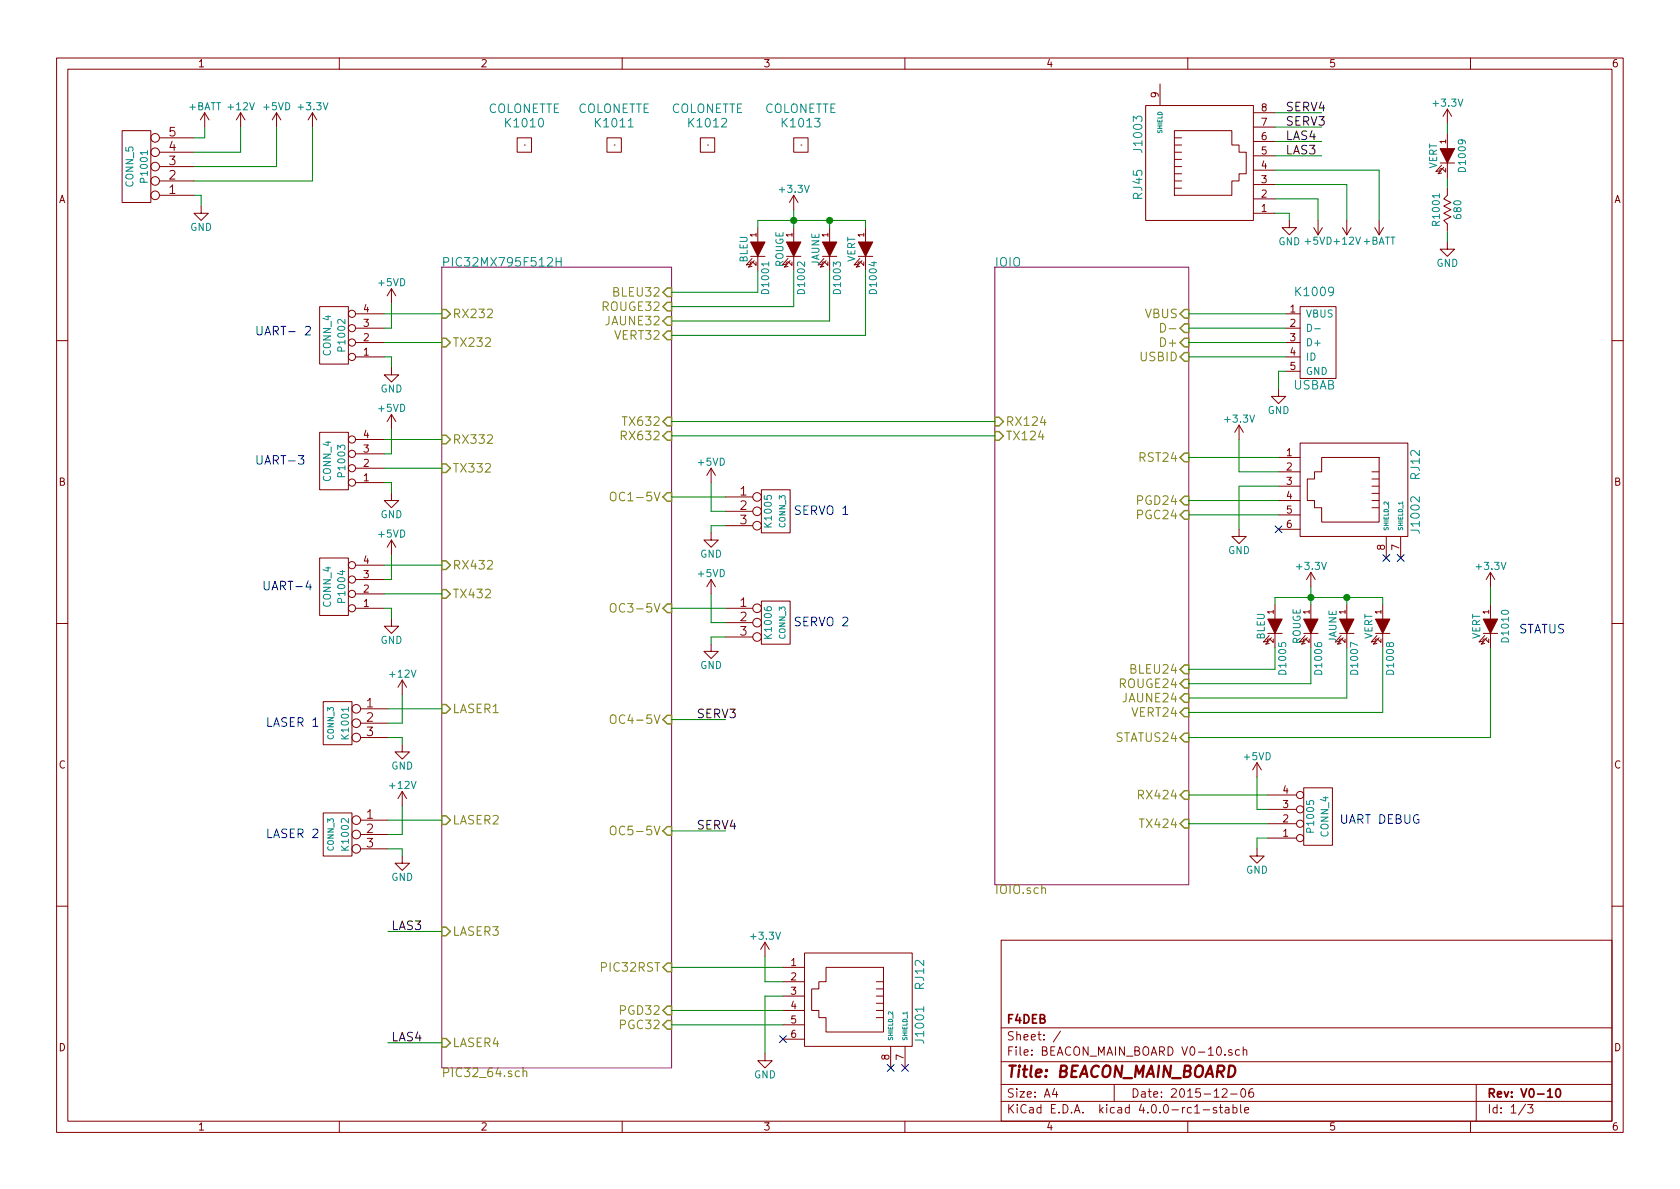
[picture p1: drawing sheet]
<svg xmlns="http://www.w3.org/2000/svg" width="297mm" height="210mm" viewBox="0 0 297 210" stroke-linecap="round" stroke-linejoin="round" font-family="sans-serif">
<g fill="none" stroke="#840000" stroke-width=".18">
<path d="M10 10.3h277v189.9h-277zM12 12.2h273v186.1h-273zM36.2 19.9l-.8 1.3M36.2 19.9v2.6M36.2 19.9l.8 1.3M42.5 19.9l-.7 1.3M42.5 19.9v2.6M42.5 19.9l.8 1.3M48.9 19.9l-.8 1.3M48.9 19.9v2.6M48.9 19.9l.8 1.3M55.2 19.9l-.7 1.3"/>
<path d="M55.2 19.9v2.6M55.2 19.9l.8 1.3M60 10.3v1.9M110 10.3v1.9M160 10.3v1.9M202.6 18.7h19v20.3h-19zM205.1 14.9v3.8M210 10.3v1.9M221.6 19.9h3.8M255.9 19.3l-.8 1.3M255.9 19.3v2.5M255.9 19.3l.8 1.3"/>
<path d="M260 10.3v1.9M21.6 23.1h5.1v12.7h-5.1zM28.2 34.5h6.1M28.2 32h6.1M28.2 29.5h6.1M28.2 26.9h6.1M28.2 24.4h6.1M35.6 36.4v1.3h1.2l-1.2 1.3-1.3-1.3h1.3M91.4 24.4h2.6v2.5h-2.6zM92.7 25.6h.1M107.3 24.4h2.6v2.5h-2.6zM108.6 25.6h.1"/>
<path d="M123.8 24.4h2.6v2.5h-2.6zM125.1 25.6h.1M140.3 24.4h2.6v2.5h-2.6zM140.3 34.5v2.6M140.3 34.5l-.7 1.3M140.3 34.5l.8 1.3M141.6 25.6h.1M207.6 33.3h1.3M207.6 32h1.3M207.6 30.7h1.3M207.6 29.5h1.3M207.6 28.2h1.3"/>
<path d="M207.6 26.9h1.3M207.6 25.6h1.3M207.6 24.4h1.3M207.6 23.1h10.2v2.5h1.3v1.3h1.2v3.8h-1.2v1.3h-1.3v2.5h-10.2zM221.6 37.7h3.8M221.6 35.2h3.8M221.6 32.6h3.8M221.6 30.1h3.8M221.6 27.6h3.8M221.6 25h3.8M221.6 22.5h3.8M228 39v1.3h1.2l-1.2 1.2-1.3-1.2h1.3"/>
<path d="M233 39v2.5M238.1 39v2.5M243.8 39v2.5M254.6 28.8h2.6M254.9 29.2l-1 1.1 .6-.1M255.9 33.3v1.2l-.6 .7 1.2 .6-1.2 .6 1.2 .7-1.2 .6 1.2 .6-1.2 .7 .6 .6v1.3M255.9 23.7v2.6M255.9 28.8v2.6M56.5 54.2h5.1v10.2h-5.1zM62.9 55.5h5M62.9 58h5M69.2 51v2.6"/>
<path d="M69.2 51l-.7 1.3M69.2 51l.8 1.3M132.7 45.3h2.6M133 45.7l-1 1.2 .6-.2M134 40.3v2.5M134 45.3v2.6M139.1 45.3h2.5M139.3 45.7l-1 1.2 .6-.2M140.3 40.3v2.5M140.3 45.3v2.6M145.4 45.3h2.6M145.7 45.7l-1 1.2 .6-.2"/>
<path d="M146.7 40.3v2.5M146.7 45.3v2.6M151.8 45.3h2.5M152 45.7l-1 1.2 .6-.2M153 40.3v2.5M153 45.3v2.6M227.3 55.5h2.6M227.3 58h2.6M229.9 54.2h6.3v12.7h-6.3zM232.3 40.3l.7 1.2M233.8 40.3l-.8 1.2M237.4 40.3l.7 1.2"/>
<path d="M238.9 40.3l-.8 1.2M243.1 40.3l.7 1.2M244.6 40.3l-.8 1.2M255.9 42.8v1.3h1.3l-1.3 1.2-1.3-1.2h1.3M10 60.2h2M56.5 76.4h5.1v10.2h-5.1zM62.9 60.6h5M62.9 63.1h5M62.9 77.7h5M69.2 65v1.3h1.3l-1.3 1.3-1.3-1.3h1.3M69.2 73.3v2.5M69.2 73.3l-.7 1.2"/>
<path d="M69.2 73.3l.8 1.2M219.1 75.2l-.8 1.2M219.1 75.2v2.5M219.1 75.2l.7 1.2M226.1 68.8v1.3h1.2l-1.2 1.3-1.3-1.3h1.3M227.3 60.6h2.6M227.3 63.1h2.6M227.3 65.7h2.6M229.9 78.4h19v16.5h-19zM285 60.2h2M56.5 98.7h5.1v10.1h-5.1zM62.9 99.9h5"/>
<path d="M62.9 85.3h5M62.9 82.8h5M62.9 80.3h5M69.2 87.2v1.3h1.3l-1.3 1.3-1.3-1.3h1.3M69.2 95.5l-.7 1.3M69.2 95.5v2.5M69.2 95.5l.8 1.3M125.7 94.2v1.3h1.3l-1.3 1.3-1.2-1.3h1.2M125.7 82.8l-.7 1.3M125.7 82.8v2.5M125.7 82.8l.8 1.3M128.3 87.9h4.8"/>
<path d="M128.3 90.4h4.8M128.3 93h4.8M134.6 86.6h5.1v7.6h-5.1zM219.1 93.6v1.3h1.2l-1.2 1.2-1.3-1.2h1.3M226.1 80.9h3.8M226.1 83.4h3.8M226.1 86h3.8M226.1 88.5h3.8M226.1 91.1h3.8M226.1 93.6h3.8M233.7 80.9h10.1v11.4h-10.1v-2.5h-1.3v-1.3h-1.3v-3.8h1.3v-1.3h1.3zM242.6 83.4h1.2"/>
<path d="M242.6 84.7h1.2M242.6 86h1.2M242.6 87.2h1.2M242.6 88.5h1.2M242.6 89.8h1.2M245.1 94.9v3.8M247.6 94.9v3.8M10 110.3h2M62.9 107.6h5M62.9 105h5M62.9 102.5h5M69.2 109.5v1.2h1.3l-1.3 1.3-1.3-1.3h1.3"/>
<path d="M125.7 113.9v1.3h1.3l-1.3 1.3-1.2-1.3h1.2M125.7 102.5v2.5M125.7 102.5l-.7 1.3M125.7 102.5l.8 1.3M128.3 107.6h4.8M128.3 110.1h4.8M128.3 112.6h4.8M134.6 106.3h5.1v7.6h-5.1zM224.2 112h2.5M224.4 112.4l-1 1.1 .6-.1M225.4 106.9v2.6M225.4 112v2.5"/>
<path d="M230.5 112h2.5M230.8 112.4l-1.1 1.1 .7-.1M231.8 101.2v2.6M231.8 106.9v2.6M231.8 112v2.5M231.8 101.2l-.8 1.3M231.8 101.2l.7 1.3M236.9 112h2.5M237.1 112.4l-1 1.1 .6-.1M238.1 106.9v2.6M238.1 112v2.5M243.2 112h2.5"/>
<path d="M243.5 112.4l-1.1 1.1 .7-.1M244.5 106.9v2.6M244.5 112v2.5M262.3 112h2.5M262.5 112.4l-1 1.1 .6-.1M263.5 101.2v2.6M263.5 106.9v2.6M263.5 112v2.5M263.5 101.2l-.7 1.3M263.5 101.2l.8 1.3M285 110.3h2M57.1 124.1h5.1v7.6h-5.1z"/>
<path d="M63.8 125.3h4.8M63.8 127.9h4.8M63.8 130.4h4.8M71.1 131.7v1.3h-1.3l1.3 1.2 1.3-1.2h-1.3M71.1 120.3l-.7 1.2M71.1 120.3v2.5M71.1 139.9v2.6M71.1 120.3l.8 1.2M71.1 139.9l-.7 1.3M71.1 139.9l.8 1.3M222.2 134.9l-.7 1.2M222.2 134.9v2.5"/>
<path d="M222.2 134.9l.8 1.2M230.5 139.3h5.1v10.2h-5.1zM57.1 143.8h5.1v7.6h-5.1zM63.8 145h4.8M63.8 147.6h4.8M63.8 150.1h4.8M71.1 151.4v1.2h-1.3l1.3 1.3 1.3-1.3h-1.3M222.2 150.1v1.3h1.3l-1.3 1.2-1.2-1.2h1.2M224.2 148.2h5M224.2 145.7h5M224.2 143.1h5M224.2 140.6h5"/>
<path d="M10 160.2h2M135.3 166.6l-.8 1.3M135.3 166.6v2.6M135.3 166.6l.7 1.3M138.4 171.1h3.8M138.4 173.6h3.8M138.4 176.1h3.8M138.4 178.7h3.8M142.2 168.5h19.1v16.5h-19.1zM146 171.1h10.2v11.4h-10.2v-2.5h-1.2v-1.3h-1.3v-3.8h1.3v-1.3h1.2zM154.9 173.6h1.3M154.9 174.9h1.3"/>
<path d="M154.9 176.1h1.3M154.9 177.4h1.3M154.9 178.7h1.3M154.9 180h1.3M177 166.3h108v32h-108zM285 160.2h2M60 198.3v1.9M110 198.3v1.9M135.3 186.3v1.3h-1.3l1.3 1.2 1.2-1.2h-1.2M138.4 181.2h3.8M138.4 183.8h3.8M157.5 185v3.8"/>
<path d="M160 198.3v1.9M160 185v3.8M177 194.8h108M177 191.8h108M177 187.8h108M177 181.8h108M186.4 192.5l-.3 1h.9M186.8 193v1M187.5 182.3l-1.3 2M197 191.8v3M210 198.3v1.9M211.2 196.8h.9"/>
<path d="M212.7 196.3h1.2M215.1 195.9a.37 .37 0 0 0-.6 .1l.1 .3 .5 .1 .1 .1-.3 .3-.4-.1M215.6 195.8h.6M215.8 195.3v1.3l.4 .2M216.1 192.7l.2-.2h.4l.3 .5-1 1h1M216.7 195.9h.5l.1 .9M217.3 196.2l-.5 .1-.2 .2 .2 .3 .5-.1M217.6 193.5h1.1M217.8 185.7a.37 .37 0 0 0-.6 .1l.1 .2 .5 .2 .1 .1-.2 .3-.5-.1M218 195.9l.4-.1 .3 .3-.1 .6h-.6M218 195.3v1.5M219.2 185.7l-.5-.1-.3 .3 .1 .6 .2 .1 .5-.1"/>
<path d="M219.4 195.3v1.3l.2 .2M219.5 192.7l.2-.2a.81 .81 0 0 1 .6 .6 .81 .81 0 0 1-.3 .8l-.1 .1a.79 .79 0 0 1-.4-1.3zM219.8 185.7l.2-.1 .4 .1v.9M219.8 185.1v1.5M220.1 196.3l.7-.1-.1-.3-.4-.1-.2 .2v.7h.6M221.5 192.5a.59 .59 0 0 0-.7 .7l.1 .7 .2 .1 .5-.1 .1-.5-.2-.2-.4-.1-.3 .3M260 198.3v1.9M261 191.8v6.5M269.7 195.2l-1.2 2M270.1 195.3h.9l-.5 .6 .5 .1v.7l-.2 .1-.7-.1"/>
<circle cx="27.4" cy="34.5" r=".76"/>
<circle cx="27.4" cy="29.5" r=".76"/>
<circle cx="27.4" cy="32" r=".76"/>
<circle cx="27.4" cy="24.4" r=".76"/>
<circle cx="27.4" cy="26.9" r=".76"/>
<circle cx="62.2" cy="58" r=".63"/>
<circle cx="62.2" cy="55.5" r=".63"/>
<circle cx="62.2" cy="77.7" r=".63"/>
<circle cx="62.2" cy="63.1" r=".63"/>
<circle cx="62.2" cy="60.6" r=".63"/>
<circle cx="62.2" cy="82.8" r=".63"/>
<circle cx="62.2" cy="80.3" r=".63"/>
<circle cx="62.2" cy="85.3" r=".63"/>
<circle cx="62.2" cy="99.9" r=".63"/>
<circle cx="133.9" cy="87.9" r=".76"/>
<circle cx="133.9" cy="90.4" r=".76"/>
<circle cx="133.9" cy="93" r=".76"/>
<circle cx="62.2" cy="107.6" r=".63"/>
<circle cx="62.2" cy="102.5" r=".63"/>
<circle cx="62.2" cy="105" r=".63"/>
<circle cx="133.9" cy="107.6" r=".76"/>
<circle cx="133.9" cy="110.1" r=".76"/>
<circle cx="133.9" cy="112.6" r=".76"/>
<circle cx="63" cy="125.3" r=".76"/>
<circle cx="63" cy="130.4" r=".76"/>
<circle cx="63" cy="127.9" r=".76"/>
<circle cx="63" cy="145" r=".76"/>
<circle cx="63" cy="150.1" r=".76"/>
<circle cx="63" cy="147.6" r=".76"/>
<circle cx="229.9" cy="143.1" r=".63"/>
<circle cx="229.9" cy="140.6" r=".63"/>
<circle cx="229.9" cy="145.7" r=".63"/>
<circle cx="229.9" cy="148.2" r=".63"/>
</g>
<path d="M273.6 194h.9M275.2 192.7l.2-.2a.81 .81 0 0 1 .6 .6 .81 .81 0 0 1-.3 .8l-.1 .1a.79 .79 0 0 1-.4-1.3z" fill="none" stroke="#840000" stroke-width=".3"/>
<path d="M78.1 47.2h40.6v141.6h-40.6zM175.9 47.2h34.3v109.3h-34.3z" fill="none" stroke="#840084" stroke-width=".18"/>
<g fill="none" stroke="#848400" stroke-width=".25">
<path d="M78.1 54.7h.8l.7 .8-.7 .8h-.8zM78.1 59.8h.8l.7 .8-.7 .7h-.8zM117.2 51.7l.8-.8h.7v1.5h-.7zM117.2 56.8l.8-.8h.7v1.5h-.7zM118 58.5h.7v1.6h-.7l-.8-.8zM118 53.5h.7v1.5h-.7l-.8-.8zM209.4 54.7h.8v1.6h-.8l-.7-.8zM209.4 57.3h.8v1.5h-.8l-.7-.8zM209.4 59.8h.8v1.5h-.8l-.7-.7zM78.1 77h.8l.7 .7-.7 .8h-.8zM117.2 74.5l.8-.7h.7v1.5h-.7zM118 76.3h.7v1.5h-.7l-.8-.7z"/>
<path d="M175.9 73.8h.8l.7 .7-.7 .8h-.8zM175.9 76.3h.8l.7 .8-.7 .7h-.8zM208.7 63.1l.7-.7h.8v1.5h-.8zM78.1 82h.8l.7 .8-.7 .8h-.8zM78.1 99.2h.8l.7 .7-.7 .8h-.8zM118 87.1h.7v1.5h-.7l-.8-.7zM209.4 90.3h.8v1.5h-.8l-.7-.7zM209.4 87.8h.8v1.5h-.8l-.7-.8zM209.4 80.1h.8v1.6h-.8l-.7-.8zM78.1 104.3h.8l.7 .7-.7 .8h-.8zM118 106.8h.7v1.5h-.7l-.8-.7zM209.4 117.6h.8v1.5h-.8l-.7-.7z"/>
<path d="M78.1 124.6h.8l.7 .7-.7 .8h-.8zM117.2 127.2l.8-.7h.7v1.5h-.7zM208.7 123.4l.7-.7h.8v1.5h-.8zM208.7 130.4l.7-.7h.8v1.5h-.8zM209.4 125.2h.8v1.5h-.8l-.7-.7zM209.4 120.1h.8v1.6h-.8l-.7-.8zM78.1 144.3h.8l.7 .7-.7 .8h-.8zM118 146.2h.7v1.5h-.7l-.8-.8zM208.7 140.6l.7-.8h.8v1.5h-.8zM209.4 144.9h.8v1.5h-.8l-.7-.7zM78.1 164h.8l.7 .7-.7 .8h-.8zM118 170.3h.7v1.5h-.7l-.8-.7z"/>
<path d="M118 177.9h.7v1.5h-.7l-.8-.7zM78.1 183.6h.8l.7 .8-.7 .8h-.8zM118 180.5h.7v1.5h-.7l-.8-.8z"/>
</g>
<path d="M205.2 57.2a.77 .77 0 0 1 .9 .8 .77 .77 0 0 1-.9 .7zM206.7 58.1h1.2M108 87.3a.5 .5 0 0 1 .6-.3 .5 .5 0 0 1 .3 .5v.9a.53 .53 0 0 1-.6 .2 .53 .53 0 0 1-.4-.5zM108 107a.5 .5 0 0 1 .6-.3 .5 .5 0 0 1 .3 .5v.8a.53 .53 0 0 1-.6 .2 .53 .53 0 0 1-.4-.5zM108 126.6a.5 .5 0 0 1 .6-.2 .5 .5 0 0 1 .3 .5v.8a.53 .53 0 0 1-.6 .2 .53 .53 0 0 1-.4-.5zM108 146.3a.5 .5 0 0 1 .6-.2 .5 .5 0 0 1 .3 .5v.8a.53 .53 0 0 1-.6 .2 .53 .53 0 0 1-.4-.5zM92.5 189.5h.1a.36 .36 0 0 1 .5 .1v.8M92.5 188.9v1.5" fill="none" stroke="#848400" stroke-width=".18"/>
<path d="M111.1 22.4h.9M96.8 45.7l.2-.2h.4l.2 .2 .1 .3-.1 .2-.9 .9h1M98.3 45.5v1.6M98.3 46.3h.9M99.2 45.5v1.6M231.2 57.3a.64 .64 0 0 1 .7 .7 .64 .64 0 0 1-.7 .6zM232.5 58.1h.9M61.6 125.1v.7M163.3 178v.9" fill="none" stroke="#008484" stroke-width=".18"/>
<g fill="none" stroke="#008400" stroke-width=".18">
<path d="M225.4 19.9h8.3M34.3 34.5h1.3v1.9M36.2 22.5v1.9h-1.9M42.5 22.5v4.4h-8.2M48.9 22.5v7h-14.6M55.2 22.5v9.5h-20.9M140.3 37.1v3.2M146.7 39v1.3M225.4 32.6h12.7v6.4M225.4 37.7h2.6v1.3M225.4 35.2h7.6v3.8M225.4 30.1h18.4v8.9"/>
<path d="M225.4 22.5h8.3M225.4 25h8.3M225.4 27.6h8.3M255.9 21.8v1.9M255.9 31.4v1.9M67.9 55.5h10.2M69.2 53.6v4.4h-1.3M134 40.3v-1.3h19v1.3M134 47.9v3.8h-15.3M140.3 47.9v6.3h-21.6M146.7 47.9v8.9h-28M153 47.9v11.4h-34.3"/>
<path d="M210.2 55.5h17.1M210.2 58h17.1M255.9 40.9v1.9M67.9 60.6h10.2M67.9 63.1h1.3v1.9M67.9 77.7h10.2M69.2 75.8v4.5h-1.3M118.7 74.5h57.2M118.7 77.1h57.2M210.2 60.6h17.1M210.2 63.1h17.1M219.1 77.7v5.7h7"/>
<path d="M227.3 65.7h-1.2v3.1M67.9 99.9h10.2M67.9 85.3h1.3v1.9M67.9 82.8h10.2M69.2 98v4.5h-1.3M118.7 87.9h9.6M125.7 85.3v5.1h2.6M128.3 93h-2.6v1.2M210.2 80.9h15.9M210.2 88.5h15.9M210.2 91.1h15.9M226.1 86h-7v7.6"/>
<path d="M67.9 105h10.2M67.9 107.6h1.3v1.9M118.7 107.6h9.6M125.7 105v5.1h2.6M128.3 112.6h-2.6v1.3M225.4 106.9v-1.2h19.1v1.2M225.4 114.5v3.9h-15.2M231.8 103.8v3.1M231.8 114.5v6.4h-21.6M238.1 105.7v1.2M238.1 114.5v8.9h-27.9M244.5 114.5v11.5h-34.3"/>
<path d="M263.5 114.5v15.9h-53.3M263.5 103.8v3.1M68.6 130.4h2.5v1.3M68.6 125.3h9.5M71.1 122.8v5.1h-2.5M118.7 127.2h9.6M222.2 137.4v5.7h2M68.6 150.1h2.5v1.3M68.6 145h9.5M71.1 142.5v5.1h-2.5M118.7 146.9h9.6M210.2 140.6h14"/>
<path d="M210.2 145.7h14M224.2 148.2h-2v1.9M68.6 164.7h9.5M118.7 171.1h19.7M118.7 178.7h19.7M135.3 169.2v4.4h3.1M138.4 176.1h-3.1v10.2M68.6 184.4h9.5M118.7 181.2h19.7"/>
</g>
<path d="M225.5 93l1.2 1.2M226.7 93l-1.2 1.2M244.5 98.1l1.2 1.2M245.7 98.1l-1.2 1.2M247 98.1l1.3 1.2M248.3 98.1l-1.3 1.2M137.8 183.2l1.2 1.2M139 183.2l-1.2 1.2M156.9 188.2l1.2 1.3M158.1 188.2l-1.2 1.3M159.4 188.2l1.2 1.3M160.6 188.2l-1.2 1.3" fill="none" stroke="#000084" stroke-width=".18"/>
<g fill="#840000" stroke="#840000" stroke-width=".18">
<path d="M224.2 109.5h2.5l-1.3 2.5z"/>
<path d="M230.5 109.5h2.5l-1.2 2.5z"/>
<path d="M236.9 109.5h2.5l-1.3 2.5z"/>
<path d="M243.2 109.5h2.5l-1.2 2.5z"/>
<path d="M262.3 109.5h2.5l-1.3 2.5z"/>
<path d="M254.6 26.3h2.6l-1.3 2.5z"/>
<path d="M132.7 42.8h2.6l-1.3 2.5z"/>
<path d="M139.1 42.8h2.5l-1.3 2.5z"/>
<path d="M145.4 42.8h2.6l-1.3 2.5z"/>
<path d="M151.8 42.8h2.5l-1.3 2.5z"/>
</g>
<g fill="#008400" stroke="#008400" stroke-width=".25">
<circle cx="238.1" cy="105.7" r=".51"/>
<circle cx="231.8" cy="105.7" r=".51"/>
<circle cx="146.7" cy="39" r=".51"/>
<circle cx="140.3" cy="39" r=".51"/>
</g>
<path d="M54 57.9l.2-.2h.4l.2 .2 .1 .2-.1 .3-.9 .8h1M52.8 80.6h.9l-.5 .5 .4 .1 .1 .2-.1 .5-.2 .2h-.4l-.2-.2M149 91h.9M54.5 102.7l-.4 1.1h1M54.8 103.3v1M55.3 128.4h.9" fill="none" stroke="#0000c2" stroke-width=".18"/>
<text font-size="2.8" fill="#840000" x="178" y="190.5">Title: BEACON_MAIN_BOARD</text>
<g font-size="2.1" fill="#008484">
<text x="86.2" y="20">COLONETTE</text>
<text x="89.6" y="22.5">K1010</text>
<text x="102.1" y="20">COLONETTE</text>
<text x="105.5" y="22.5">K1011</text>
<text x="118.6" y="20">COLONETTE</text>
<text x="122" y="22.5">K1012</text>
<text x="135.1" y="20">COLONETTE</text>
<text x="138.5" y="22.5">K1013</text>
<text x="202" y="26.7" transform="rotate(-90 202 26.7)">J1003</text>
<text x="202" y="35.2" transform="rotate(-90 202 35.2)">RJ45</text>
<text x="78.1" y="47.1">PIC32MX795F512H</text>
<text x="175.9" y="47.1">IOIO</text>
<text x="229.3" y="52.4">K1009</text>
<text x="228.6" y="68.9">USBAB</text>
<text x="251" y="84.7" transform="rotate(-90 251 84.7)">RJ12</text>
<text x="251" y="94" transform="rotate(-90 251 94)">J1002</text>
<text x="163.4" y="174.9" transform="rotate(-90 163.4 174.9)">RJ12</text>
<text x="163.4" y="184.2" transform="rotate(-90 163.4 184.2)">J1001</text>
</g>
<g font-size="2.1">
<text x="227.3" y="19.7">SERV4</text>
<text x="227.3" y="22.2">SERV3</text>
<text x="227.3" y="27.3">LAS3</text>
<text x="227.3" y="24.8">LAS4</text>
<text x="123.2" y="127">SERV3</text>
<text x="123.2" y="146.7">SERV4</text>
<text x="69.2" y="164.5">LAS3</text>
<text x="69.2" y="184.1">LAS4</text>
</g>
<g font-size="2.1" fill="#840000">
<text x="29.9" y="29.2">3</text>
<text x="29.9" y="26.7">4</text>
<text x="29.9" y="24.1">5</text>
<text x="29.9" y="34.3">1</text>
<text x="29.9" y="31.7">2</text>
<text x="130.9" y="87.6">1</text>
<text x="130.9" y="90.2">2</text>
<text x="130.9" y="92.7">3</text>
<text x="130.9" y="107.3">1</text>
<text x="130.9" y="109.8">2</text>
<text x="130.9" y="112.4">3</text>
<text x="64.8" y="125.1">1</text>
<text x="64.8" y="127.6">2</text>
<text x="64.8" y="130.2">3</text>
<text x="64.8" y="144.8">1</text>
<text x="64.8" y="147.3">2</text>
<text x="64.8" y="149.9">3</text>
<text x="178" y="184">Sheet: /</text>
<text x="178" y="181">F4DEB</text>
<text x="178" y="186.7">File: BEACON_MAIN_BOARD V0-10.sch</text>
<text x="178" y="196.9">KiCad E.D.A. kicad 4.0.0-rc1-stable</text>
<text x="178" y="194.1">Size: A4</text>
<text x="200" y="194.1">Date: 2015-12-06</text>
<text x="263" y="194.1">Rev: V0-10</text>
<text x="263" y="196.9">Id: 1/3</text>
</g>
<g font-size="2.1" fill="#848400">
<text x="108.7" y="52.4">BLEU32</text>
<text x="80" y="56.3">RX232</text>
<text x="106.7" y="55">ROUGE32</text>
<text x="107.3" y="57.5">JAUNE32</text>
<text x="202.4" y="56.3">VBUS</text>
<text x="80" y="61.3">TX232</text>
<text x="108.8" y="60.1">VERT32</text>
<text x="201.7" y="63.9">USBID</text>
<text x="205.5" y="61.3">D+</text>
<text x="110.3" y="77.8">RX632</text>
<text x="110.6" y="75.3">TX632</text>
<text x="177.8" y="75.3">RX124</text>
<text x="177.8" y="77.8">TX124</text>
<text x="80" y="78.5">RX332</text>
<text x="80" y="83.6">TX332</text>
<text x="201.7" y="81.7">RST24</text>
<text x="109.1" y="88.6">OC1-5V</text>
<text x="201.3" y="89.3">PGD24</text>
<text x="201.3" y="91.8">PGC24</text>
<text x="80" y="100.7">RX432</text>
<text x="80" y="105.8">TX432</text>
<text x="109.1" y="108.3">OC3-5V</text>
<text x="200.1" y="119.1">BLEU24</text>
<text x="198.1" y="121.7">ROUGE24</text>
<text x="198.7" y="124.2">JAUNE24</text>
<text x="80" y="126.1">LASER1</text>
<text x="109.1" y="128">OC4-5V</text>
<text x="197.4" y="131.2">STATUS24</text>
<text x="200.2" y="126.7">VERT24</text>
<text x="201.8" y="141.3">RX424</text>
<text x="80" y="145.8">LASER2</text>
<text x="109.1" y="147.7">OC5-5V</text>
<text x="202" y="146.4">TX424</text>
<text x="175.9" y="158.1">IOIO.sch</text>
<text x="80" y="165.5">LASER3</text>
<text x="106.7" y="171.8">PIC32RST</text>
<text x="109.9" y="179.4">PGD32</text>
<text x="80" y="185.2">LASER4</text>
<text x="109.9" y="182">PGC32</text>
<text x="78.1" y="190.5">PIC32_64.sch</text>
</g>
<g font-size="2.1" fill="#0000c2">
<text x="45.1" y="59.3">UART- 2</text>
<text x="45.1" y="82.2">UART-3</text>
<text x="140.3" y="91.1">SERVO 1</text>
<text x="46.4" y="104.4">UART-4</text>
<text x="140.3" y="110.7">SERVO 2</text>
<text x="268.6" y="112">STATUS</text>
<text x="47" y="128.5">LASER 1</text>
<text x="47" y="148.2">LASER 2</text>
<text x="236.9" y="145.7">UART DEBUG</text>
</g>
<g font-size="1.8" fill="#840000">
<text x="35" y="11.9">1</text>
<text x="85" y="11.9">2</text>
<text x="135" y="11.9">3</text>
<text x="185" y="11.9">4</text>
<text x="235" y="11.9">5</text>
<text x="285" y="11.9">6</text>
<text x="204.9" y="17.2" transform="rotate(-90 204.9 17.2)">9</text>
<text x="223" y="22.2">7</text>
<text x="223" y="19.7">8</text>
<text x="223" y="29.8">4</text>
<text x="223" y="27.3">5</text>
<text x="223" y="24.8">6</text>
<text x="10.4" y="35.9">A</text>
<text x="223" y="34.9">2</text>
<text x="223" y="32.4">3</text>
<text x="285.4" y="35.9">A</text>
<text x="223" y="37.5">1</text>
<text x="64.3" y="57.8">3</text>
<text x="64.3" y="55.2">4</text>
<text x="228.1" y="55.2">1</text>
<text x="228.1" y="57.8">2</text>
<text x="64.3" y="62.9">1</text>
<text x="64.3" y="60.3">2</text>
<text x="228.1" y="60.3">3</text>
<text x="228.1" y="62.9">4</text>
<text x="228.1" y="65.4">5</text>
<text x="64.3" y="77.5">4</text>
<text x="64.3" y="82.5">2</text>
<text x="64.3" y="80">3</text>
<text x="227.5" y="80.6">1</text>
<text x="227.5" y="83.2">2</text>
<text x="10.4" y="85.9">B</text>
<text x="64.3" y="85.1">1</text>
<text x="227.5" y="85.7">3</text>
<text x="227.5" y="88.3">4</text>
<text x="285.4" y="85.9">B</text>
<text x="227.5" y="90.8">5</text>
<text x="227.5" y="93.3">6</text>
<text x="64.3" y="99.7">4</text>
<text x="244.9" y="97.3" transform="rotate(-90 244.9 97.3)">8</text>
<text x="247.4" y="97.3" transform="rotate(-90 247.4 97.3)">7</text>
<text x="64.3" y="107.3">1</text>
<text x="64.3" y="104.8">2</text>
<text x="64.3" y="102.2">3</text>
<text x="10.4" y="135.9">C</text>
<text x="285.4" y="135.9">C</text>
<text x="226.8" y="142.9">3</text>
<text x="226.8" y="140.3">4</text>
<text x="226.8" y="147.9">1</text>
<text x="226.8" y="145.4">2</text>
<text x="139.9" y="170.8">1</text>
<text x="139.9" y="173.3">2</text>
<text x="139.9" y="175.9">3</text>
<text x="139.9" y="178.4">4</text>
<text x="10.4" y="185.9">D</text>
<text x="139.9" y="181">5</text>
<text x="139.9" y="183.5">6</text>
<text x="285.4" y="185.9">D</text>
<text x="157.2" y="187.4" transform="rotate(-90 157.2 187.4)">8</text>
<text x="159.8" y="187.4" transform="rotate(-90 159.8 187.4)">7</text>
<text x="35" y="199.9">1</text>
<text x="85" y="199.9">2</text>
<text x="135" y="199.9">3</text>
<text x="185" y="199.9">4</text>
<text x="235" y="199.9">5</text>
<text x="285" y="199.9">6</text>
</g>
<g font-size="1.8" fill="#008484">
<text x="33.3" y="19.5">+BATT</text>
<text x="40.5" y="19.5">+12V</text>
<text x="46.7" y="19.5">+5VD</text>
<text x="52.9" y="19.5">+3.3V</text>
<text x="253.6" y="18.8">+3.3V</text>
<text x="254.1" y="29.9" transform="rotate(-90 254.1 29.9)">VERT</text>
<text x="23.6" y="33" transform="rotate(-90 23.6 33)">CONN_5</text>
<text x="26.1" y="32" transform="rotate(-90 26.1 32)">P1001</text>
<text x="138" y="34.1">+3.3V</text>
<text x="259.2" y="30.1" transform="rotate(-90 259.2 30.1)">D1009</text>
<text x="33.6" y="40.8">GND</text>
<text x="254.6" y="39.7" transform="rotate(-90 254.6 39.7)">R1001</text>
<text x="258.4" y="38.6" transform="rotate(-90 258.4 38.6)">680</text>
<text x="132.2" y="46.5" transform="rotate(-90 132.2 46.5)">BLEU</text>
<text x="138.5" y="47.3" transform="rotate(-90 138.5 47.3)">ROUGE</text>
<text x="144.9" y="47.1" transform="rotate(-90 144.9 47.1)">JAUNE</text>
<text x="151.2" y="46.4" transform="rotate(-90 151.2 46.4)">VERT</text>
<text x="226" y="43.4">GND +5VD +12V +BATT</text>
<text x="253.9" y="47.2">GND</text>
<text x="67" y="50.6">+5VD</text>
<text x="136" y="51.7" transform="rotate(-90 136 51.7)">D1001</text>
<text x="142.3" y="51.7" transform="rotate(-90 142.3 51.7)">D1002</text>
<text x="148.7" y="51.7" transform="rotate(-90 148.7 51.7)">D1003</text>
<text x="155" y="51.7" transform="rotate(-90 155 51.7)">D1004</text>
<text x="230.9" y="56.1">VBUS</text>
<text x="58.5" y="62.9" transform="rotate(-90 58.5 62.9)">CONN_4</text>
<text x="61" y="61.8" transform="rotate(-90 61 61.8)">P1002</text>
<text x="230.9" y="61.2">D+</text>
<text x="230.9" y="63.7">ID</text>
<text x="67.3" y="69.4">GND</text>
<text x="230.9" y="66.3">GND</text>
<text x="67" y="72.8">+5VD</text>
<text x="216.7" y="74.7">+3.3V</text>
<text x="224.1" y="73.2">GND</text>
<text x="123.5" y="82.3">+5VD</text>
<text x="58.5" y="85.1" transform="rotate(-90 58.5 85.1)">CONN_4</text>
<text x="61" y="84.1" transform="rotate(-90 61 84.1)">P1003</text>
<text x="67" y="95">+5VD</text>
<text x="67.3" y="91.6">GND</text>
<text x="136.4" y="93" transform="rotate(-90 136.4 93)">K1005</text>
<text x="123.8" y="98.6">GND</text>
<text x="217.1" y="98">GND</text>
<text x="229.4" y="100.8">+3.3V</text>
<text x="261.2" y="100.8">+3.3V</text>
<text x="58.5" y="107.3" transform="rotate(-90 58.5 107.3)">CONN_4</text>
<text x="61" y="106.3" transform="rotate(-90 61 106.3)">P1004</text>
<text x="123.5" y="102">+5VD</text>
<text x="67.3" y="113.8">GND</text>
<text x="136.4" y="112.7" transform="rotate(-90 136.4 112.7)">K1006</text>
<text x="223.6" y="113.2" transform="rotate(-90 223.6 113.2)">BLEU</text>
<text x="229.9" y="114" transform="rotate(-90 229.9 114)">ROUGE</text>
<text x="236.3" y="113.7" transform="rotate(-90 236.3 113.7)">JAUNE</text>
<text x="242.6" y="113.1" transform="rotate(-90 242.6 113.1)">VERT</text>
<text x="261.7" y="113.1" transform="rotate(-90 261.7 113.1)">VERT</text>
<text x="266.8" y="113.3" transform="rotate(-90 266.8 113.3)">D1010</text>
<text x="69" y="119.8">+12V</text>
<text x="123.8" y="118.3">GND</text>
<text x="227.4" y="119" transform="rotate(-90 227.4 119)">D1005</text>
<text x="233.8" y="119" transform="rotate(-90 233.8 119)">D1006</text>
<text x="240.1" y="119" transform="rotate(-90 240.1 119)">D1007</text>
<text x="246.5" y="119" transform="rotate(-90 246.5 119)">D1008</text>
<text x="61.7" y="130.5" transform="rotate(-90 61.7 130.5)">K1001</text>
<text x="69.2" y="136.1">GND</text>
<text x="220" y="134.4">+5VD</text>
<text x="69" y="139.5">+12V</text>
<text x="232.3" y="146.9" transform="rotate(-90 232.3 146.9)">P1005</text>
<text x="234.9" y="148" transform="rotate(-90 234.9 148)">CONN_4</text>
<text x="61.7" y="150.2" transform="rotate(-90 61.7 150.2)">K1002</text>
<text x="69.2" y="155.7">GND</text>
<text x="220.3" y="154.5">GND</text>
<text x="132.9" y="166.2">+3.3V</text>
<text x="133.3" y="190.7">GND</text>
</g>
<g font-size="1.4" fill="#840000">
<text x="255.7" y="25.4" transform="rotate(-90 255.7 25.4)">1</text>
<text x="255.7" y="30.5" transform="rotate(-90 255.7 30.5)">2</text>
<text x="133.7" y="41.9" transform="rotate(-90 133.7 41.9)">1</text>
<text x="140.1" y="41.9" transform="rotate(-90 140.1 41.9)">1</text>
<text x="146.4" y="41.9" transform="rotate(-90 146.4 41.9)">1</text>
<text x="152.8" y="41.9" transform="rotate(-90 152.8 41.9)">1</text>
<text x="133.7" y="47" transform="rotate(-90 133.7 47)">2</text>
<text x="140.1" y="47" transform="rotate(-90 140.1 47)">2</text>
<text x="146.4" y="47" transform="rotate(-90 146.4 47)">2</text>
<text x="152.8" y="47" transform="rotate(-90 152.8 47)">2</text>
<text x="225.2" y="113.7" transform="rotate(-90 225.2 113.7)">2</text>
<text x="225.2" y="108.6" transform="rotate(-90 225.2 108.6)">1</text>
<text x="231.5" y="113.7" transform="rotate(-90 231.5 113.7)">2</text>
<text x="231.5" y="108.6" transform="rotate(-90 231.5 108.6)">1</text>
<text x="237.9" y="113.7" transform="rotate(-90 237.9 113.7)">2</text>
<text x="237.9" y="108.6" transform="rotate(-90 237.9 108.6)">1</text>
<text x="244.2" y="113.7" transform="rotate(-90 244.2 113.7)">2</text>
<text x="244.2" y="108.6" transform="rotate(-90 244.2 108.6)">1</text>
<text x="263.3" y="113.7" transform="rotate(-90 263.3 113.7)">2</text>
<text x="263.3" y="108.6" transform="rotate(-90 263.3 108.6)">1</text>
</g>
<g font-size="1.4" fill="#008484">
<text x="138.9" y="93.3" transform="rotate(-90 138.9 93.3)">CONN_3</text>
<text x="138.9" y="113" transform="rotate(-90 138.9 113)">CONN_3</text>
<text x="59" y="130.8" transform="rotate(-90 59 130.8)">CONN_3</text>
<text x="59" y="150.4" transform="rotate(-90 59 150.4)">CONN_3</text>
</g>
<g font-size="1.1" fill="#008484">
<text x="205.5" y="23.6" transform="rotate(-90 205.5 23.6)">SHIELD</text>
<text x="245.5" y="93.8" transform="rotate(-90 245.5 93.8)">SHIELD_2</text>
<text x="248" y="93.8" transform="rotate(-90 248 93.8)">SHIELD_1</text>
<text x="157.9" y="184" transform="rotate(-90 157.9 184)">SHIELD_2</text>
<text x="160.4" y="184" transform="rotate(-90 160.4 184)">SHIELD_1</text>
</g>
</svg>
